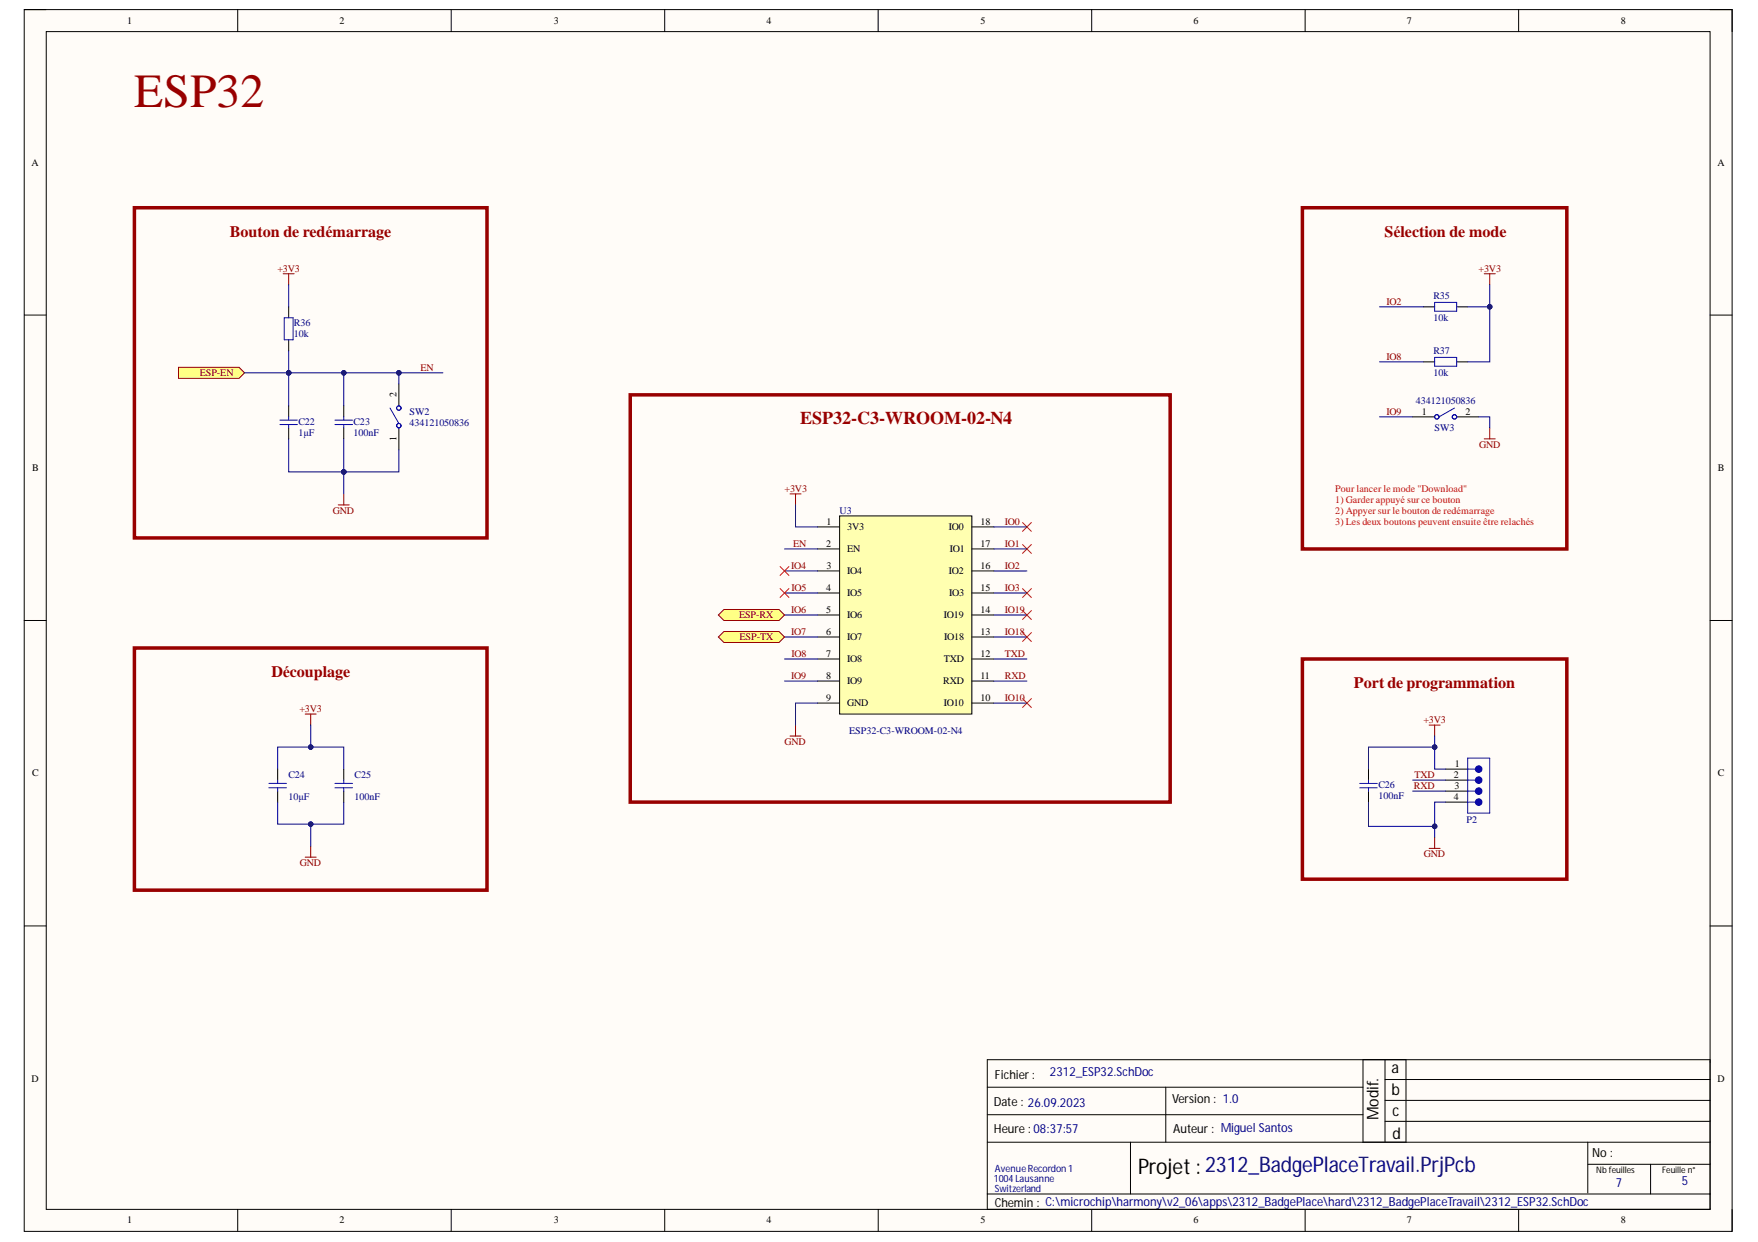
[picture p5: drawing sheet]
<svg xmlns="http://www.w3.org/2000/svg" width="297mm" height="210mm" viewBox="0 0 297 210" stroke-linecap="round" stroke-linejoin="round" font-family="sans-serif">
<path d="M4.1 1.6h288.6v206.5h-288.6z" fill-rule="evenodd" fill="#fffcf8"/>
<path d="M4.1 1.6h288.6v206.5h-288.6z" fill="none" stroke="#000" stroke-width=".17"/>
<path d="M7.8 5.3h281.1v199.1h-281.1z" fill-rule="evenodd" fill="#fffcf8"/>
<g fill="none" stroke="#000" stroke-width=".17">
<path d="M4.1 1.6h3.7M7.8 5.3h281.1v199.1h-281.1zM40.2 1.6v3.7M76.2 1.6v3.7M112.3 1.6v3.7M148.4 1.6v3.7M184.5 1.6v3.7M220.5 1.6v3.7M256.6 1.6v3.7M288.9 1.6h3.8v3.7M4.1 53.2h3.7M288.9 53.3h3.8"/>
<path d="M4.1 104.9h3.7M288.9 104.9h3.8M4.1 156.5h3.7M288.9 156.5h3.8M166.8 179.1h122.1v25.3h-122.1zM230.3 179.1v13.9M234 179.1v13.9M237.6 179.1v13.9M166.8 193h122.1M166.8 183.7h63.5M166.8 188.4h63.5M191 193v8.8"/>
<path d="M197 183.7v9.3M234 182.4h54.9M234 186h54.9M234 189.5h54.9M268.3 193v8.6M268.3 196.8h20.6M278.9 196.8v5M40.2 204.4v3.7M76.2 204.4v3.7M112.3 204.4v3.7M148.4 204.4v3.7M166.8 201.8h122.1"/>
<path d="M184.5 204.4v3.7M220.5 204.4v3.7M256.6 204.4v3.7M292.7 204.4v3.7"/>
</g>
<path d="M141.9 87.2h22.3v33.5h-22.3z" fill-rule="evenodd" fill="#ffffb0"/>
<g fill="none" stroke="#000" stroke-width=".17">
<path d="M58.1 68.6v1.9M58.1 72.3v1.9M67.4 64.9v3.7M67.4 72.3v3.7M138.1 89.1h3.8M138.1 92.8h3.8M138.1 96.5h3.8M141.9 87.2h22.3v33.5h-22.3zM164.2 89.1h3.7M164.2 92.8h3.7M164.2 96.5h3.7M138.1 100.2h3.8"/>
<path d="M138.1 103.9h3.8M138.1 107.7h3.8M138.1 111.4h3.8M138.1 115.1h3.8M138.1 118.8h3.8M164.2 100.2h3.7M164.2 103.9h3.7M164.2 107.7h3.7M164.2 111.4h3.7M164.2 115.1h3.7M164.2 118.8h3.7M244.3 131.8h3.7"/>
<path d="M244.3 130h3.7"/>
</g>
<g fill="none" stroke="#00f" stroke-width=".17">
<path d="M56.6 71.8h3M56.6 71h3M58.1 70.5v.5M58.1 71.8v.5M65.9 69l1.5 2.6M248 131.8h1.3"/>
<circle cx="67.4" cy="71.9" r=".37"/>
<circle cx="67.4" cy="69" r=".37"/>
</g>
<circle cx="249.8" cy="131.8" r=".56" fill="#00f"/>
<g fill="none" stroke="#00f" stroke-width=".17">
<path d="M248 130h1.3M248 133.7h1.3"/>
<circle cx="249.8" cy="131.8" r=".56"/>
</g>
<path d="M244.3 133.7h3.7" fill="none" stroke="#000" stroke-width=".17"/>
<circle cx="249.8" cy="133.7" r=".56" fill="#00f"/>
<g fill="none" stroke="#00f" stroke-width=".17">
<path d="M248 135.6h1.3"/>
<circle cx="249.8" cy="133.7" r=".56"/>
</g>
<path d="M244.3 135.6h3.7" fill="none" stroke="#000" stroke-width=".17"/>
<circle cx="249.8" cy="135.6" r=".56" fill="#00f"/>
<g fill="none" stroke="#00f" stroke-width=".17">
<path d="M248 128.1h3.7v9.3h-3.7z"/>
<circle cx="249.8" cy="135.6" r=".56"/>
</g>
<circle cx="249.8" cy="130" r=".56" fill="#00f"/>
<g fill="none" stroke="#00f" stroke-width=".17">
<path d="M229.7 132.4h3M229.7 133.1h3M231.2 131.8v.6M231.2 133.1v.6"/>
<circle cx="249.8" cy="130" r=".56"/>
</g>
<path d="M241.5 122.5h1.8M242.4 122.5v1.9M241.5 143.4h1.8M242.4 141.5v1.9" fill="none" stroke="#800000" stroke-width=".17"/>
<path d="M231.2 130v1.8M231.2 133.7v1.9" fill="none" stroke="#000" stroke-width=".17"/>
<path d="M30.2 62.1h10.2l.9 .9-.9 .9h-10.2z" fill-rule="evenodd" fill="#ffff80"/>
<g fill="none" stroke="#800000" stroke-width=".17">
<path d="M47.8 46.3h1.9M48.8 46.3v1.8M250.8 46.3h1.8M251.7 46.3v1.8M30.2 62.1h10.2l.9 .9-.9 .9h-10.2zM250.8 74.2h1.8M251.7 72.3v1.9M57.2 85.3h1.8M58.1 83.5v1.8M133.5 83.5h1.8M134.4 83.5v1.8M51.6 120.7h1.8"/>
<path d="M52.5 120.7v1.8M133.5 124.4h1.8M134.4 122.5v1.9M51.6 144.9h1.8M52.5 143v1.9"/>
</g>
<g fill="none" stroke="#000" stroke-width=".17">
<path d="M48.8 51.9v1.8M48.8 57.4v1.9M240.5 51.9h1.9M246.1 51.9h1.9M48.8 68.6v1.9M48.8 72.3v1.9M238.7 70.5h3.7M240.5 61.2h1.9M246.1 61.2h1.9M246.1 70.5h3.7M46.9 130v1.8M46.9 133.7v1.9"/>
<path d="M58.1 130v1.8M58.1 133.7v1.9"/>
</g>
<g fill="none" stroke="#00f" stroke-width=".17">
<path d="M48 53.7h1.5v3.7h-1.5zM242.4 51.1h3.7v1.5h-3.7zM47.3 71h3M47.3 71.8h3M48.8 70.5v.5M48.8 71.8v.5M242.4 60.4h3.7v1.5h-3.7zM245.8 69l-2.7 1.5M45.4 132.4h3M45.4 133.1h3M46.9 131.8v.6M46.9 133.1v.6"/>
<path d="M56.6 132.4h3M56.6 133.1h3M58.1 131.8v.6M58.1 133.1v.6"/>
<circle cx="242.8" cy="70.5" r=".37"/>
<circle cx="245.7" cy="70.5" r=".37"/>
<circle cx="245.8" cy="70.5" r=".37"/>
</g>
<path d="M172.8 88.3l1.5 1.5M172.8 92l1.5 1.5M172.8 99.5l1.5 1.5M174.3 88.3l-1.5 1.5M174.3 92l-1.5 1.5M174.3 99.5l-1.5 1.5M172.8 103.2l1.5 1.5M172.8 106.9l1.5 1.5M172.8 118.1l1.5 1.5M174.3 103.2l-1.5 1.5M174.3 106.9l-1.5 1.5M174.3 118.1l-1.5 1.5" fill="none" stroke="#f00" stroke-width=".17"/>
<path d="M22.7 35.1h59.6v55.8h-59.6zM220.1 35.1h44.6v57.7h-44.6zM106.5 66.7h91.2v68.9h-91.2zM22.7 109.5h59.6v40.9h-59.6zM220.1 111.4h44.6v37.2h-44.6z" fill="none" stroke="#980000" stroke-width=".59"/>
<path d="M231.2 135.6v4.1h11.2" fill="none" stroke="#000080" stroke-width=".17"/>
<circle cx="242.4" cy="139.7" r=".38" fill="#000080"/>
<g fill="none" stroke="#000080" stroke-width=".17">
<path d="M242.4 126.3h-11.2v3.7"/>
<circle cx="242.4" cy="139.7" r=".38"/>
</g>
<circle cx="242.4" cy="126.3" r=".37" fill="#000080"/>
<g fill="none" stroke="#000080" stroke-width=".17">
<path d="M46.9 135.6v3.7h5.6v3.7"/>
<circle cx="242.4" cy="126.3" r=".37"/>
</g>
<circle cx="52.5" cy="139.3" r=".37" fill="#000080"/>
<g fill="none" stroke="#000080" stroke-width=".17">
<path d="M58.1 135.6v3.7h-5.6"/>
<circle cx="52.5" cy="139.3" r=".37"/>
</g>
<circle cx="52.5" cy="139.3" r=".37" fill="#000080"/>
<g fill="none" stroke="#000080" stroke-width=".17">
<path d="M52.5 122.5v3.8"/>
<circle cx="52.5" cy="139.3" r=".37"/>
</g>
<circle cx="52.5" cy="126.3" r=".37" fill="#000080"/>
<g fill="none" stroke="#000080" stroke-width=".17">
<path d="M48.8 48.1v3.8M48.8 63v5.6"/>
<circle cx="52.5" cy="126.3" r=".37"/>
</g>
<circle cx="48.8" cy="63" r=".37" fill="#000080"/>
<g fill="none" stroke="#000080" stroke-width=".17">
<path d="M41.3 63h7.5M132.6 92.8h5.5M134.4 85.3v3.8h3.7M167.9 92.8h5.6M167.9 89.1h5.6M167.9 96.5h5.6M132.6 107.7h5.5M132.6 111.4h5.5M132.6 115.1h5.5M138.1 118.8h-3.7v3.7M167.9 107.7h5.6M167.9 111.4h5.6"/>
<path d="M167.9 115.1h5.6M167.9 100.2h5.6M167.9 103.9h5.6M167.9 118.8h5.6M238.7 131.8h5.6M238.7 133.7h5.6"/>
<circle cx="48.8" cy="63" r=".37"/>
</g>
<circle cx="48.8" cy="63" r=".37" fill="#000080"/>
<g fill="none" stroke="#000080" stroke-width=".17">
<path d="M233.1 51.9h7.4M248 51.9h3.7M233.1 70.5h5.6M233.1 61.2h7.4M249.8 70.5h1.9v1.8M132.6 96.5h5.5M132.6 100.2h5.5"/>
<circle cx="48.8" cy="63" r=".37"/>
</g>
<circle cx="251.7" cy="51.9" r=".37" fill="#000080"/>
<g fill="none" stroke="#000080" stroke-width=".17">
<path d="M67.4 63v1.9"/>
<circle cx="251.7" cy="51.9" r=".37"/>
</g>
<circle cx="67.4" cy="63" r=".37" fill="#000080"/>
<g fill="none" stroke="#000080" stroke-width=".17">
<path d="M58.1 74.2v5.6"/>
<circle cx="67.4" cy="63" r=".37"/>
</g>
<circle cx="58.1" cy="79.8" r=".37" fill="#000080"/>
<g fill="none" stroke="#000080" stroke-width=".17">
<path d="M58.1 63v5.6"/>
<circle cx="58.1" cy="79.8" r=".37"/>
</g>
<circle cx="58.1" cy="63" r=".37" fill="#000080"/>
<g fill="none" stroke="#000080" stroke-width=".17">
<path d="M58.1 79.8v3.7"/>
<circle cx="58.1" cy="63" r=".37"/>
</g>
<circle cx="58.1" cy="79.8" r=".37" fill="#000080"/>
<g fill="none" stroke="#000080" stroke-width=".17">
<path d="M251.7 48.1v13.1h-3.7"/>
<circle cx="58.1" cy="79.8" r=".37"/>
</g>
<circle cx="251.7" cy="51.9" r=".37" fill="#000080"/>
<g fill="none" stroke="#000080" stroke-width=".17">
<path d="M244.3 135.6h-1.9v5.9"/>
<circle cx="251.7" cy="51.9" r=".37"/>
</g>
<circle cx="242.4" cy="139.7" r=".38" fill="#000080"/>
<g fill="none" stroke="#000080" stroke-width=".17">
<path d="M242.4 124.4v5.6h1.9"/>
<circle cx="242.4" cy="139.7" r=".38"/>
</g>
<circle cx="242.4" cy="126.3" r=".37" fill="#000080"/>
<g fill="none" stroke="#000080" stroke-width=".17">
<path d="M46.9 130v-3.7h11.2v3.7"/>
<circle cx="242.4" cy="126.3" r=".37"/>
</g>
<circle cx="52.5" cy="126.3" r=".37" fill="#000080"/>
<g fill="none" stroke="#000080" stroke-width=".17">
<path d="M48.8 59.3v3.7h26"/>
<circle cx="52.5" cy="126.3" r=".37"/>
</g>
<circle cx="48.8" cy="63" r=".37" fill="#000080"/>
<circle cx="48.8" cy="63" r=".37" fill="none" stroke="#000080" stroke-width=".17"/>
<circle cx="58.1" cy="63" r=".37" fill="#000080"/>
<circle cx="58.1" cy="63" r=".37" fill="none" stroke="#000080" stroke-width=".17"/>
<circle cx="67.4" cy="63" r=".37" fill="#000080"/>
<g fill="none" stroke="#000080" stroke-width=".17">
<path d="M48.8 74.2v5.6h18.6v-3.8"/>
<circle cx="67.4" cy="63" r=".37"/>
</g>
<circle cx="58.1" cy="79.8" r=".37" fill="#000080"/>
<g fill="none" stroke="#000080" stroke-width=".17">
<path d="M132.6 103.9h5.5"/>
<circle cx="58.1" cy="79.8" r=".37"/>
</g>
<path d="M131.8 95.8l1.5 1.4M131.8 99.5l1.5 1.5M133.3 95.8l-1.5 1.4M133.3 99.5l-1.5 1.5" fill="none" stroke="#f00" stroke-width=".17"/>
<path d="M121.4 103.9l.9-.9h9.3l1 .9-1 1h-9.3z" fill-rule="evenodd" fill="#ffff80"/>
<path d="M121.4 103.9l.9-.9h9.3l1 .9-1 1h-9.3z" fill="none" stroke="#800000" stroke-width=".17"/>
<path d="M121.4 107.7l.9-1h9.3l1 1-1 .9h-9.3z" fill-rule="evenodd" fill="#ffff80"/>
<path d="M121.4 107.7l.9-1h9.3l1 1-1 .9h-9.3z" fill="none" stroke="#800000" stroke-width=".17"/>
<text font-size="8" fill="#980000" x="22.7" y="18.1">ESP32</text>
<text font-size="3.6" x="192.3" y="198.4">Projet : 2312_BadgePlaceTravail.PrjPcb</text>
<text font-size="3" fill="#980000" x="135.2" y="71.6">ESP32-C3-WROOM-02-N4</text>
<g font-size="2.7" fill="#980000">
<text x="38.8" y="40.1">Bouton de redémarrage</text>
<text x="233.9" y="40.1">Sélection de mode</text>
<text x="45.9" y="114.4">Découplage</text>
<text x="228.8" y="116.3">Port de programmation</text>
</g>
<g font-size="2.7">
<text x="235.1" y="181.3">a</text>
<text x="235.1" y="185">b</text>
<text x="232.9" y="189.3" transform="rotate(-90 232.9 189.3)">Modif.</text>
<text x="235.3" y="188.6">c</text>
<text x="235.3" y="192.5">d</text>
</g>
<g font-size="2.1">
<text x="168.1" y="182.4">Fichier:</text>
<text x="167.9" y="186.9">Date: 26.09.2023</text>
<text x="167.9" y="191.5">Heure:08:37:57</text>
<text x="198" y="186.5">Version: 1.0</text>
<text x="198.2" y="191.5">Auteur: Miguel Santos</text>
<text x="269" y="195.6">No:</text>
<text x="168.1" y="204">Chemin: C:\microchip\harmony\v2_06\apps\2312_BadgePlace\hard\2312_BadgePlaceTravail\2312_ESP32.SchDoc</text>
</g>
<g font-size="2.1" fill="#000080">
<text x="177.4" y="181.8">2312_ESP32.SchDoc</text>
<text x="273" y="200.7">7</text>
<text x="284.2" y="200.2">5</text>
</g>
<g font-size="1.7">
<text x="21.5" y="4.1">1</text>
<text x="57.4" y="4.1">2</text>
<text x="93.6" y="4.1">3</text>
<text x="129.5" y="4.1">4</text>
<text x="165.6" y="4.1">5</text>
<text x="201.7" y="4.1">6</text>
<text x="237.7" y="4.1">7</text>
<text x="273.8" y="4.1">8</text>
<text x="5.3" y="28">A</text>
<text x="290.2" y="28">A</text>
<text x="67" y="67.1" transform="rotate(-90 67 67.1)">2</text>
<text x="240.3" y="70.1">1</text>
<text x="247.6" y="70.1">2</text>
<text x="67" y="74.5" transform="rotate(-90 67 74.5)">1</text>
<text x="5.4" y="79.6">B</text>
<text x="290.3" y="79.6">B</text>
<text x="139.7" y="88.7">1</text>
<text x="143.1" y="89.6">3V3</text>
<text x="160.3" y="89.6">IO0</text>
<text x="165.6" y="88.7">18</text>
<text x="139.6" y="92.4">2</text>
<text x="143.1" y="93.3">EN</text>
<text x="160.5" y="93.3">IO1</text>
<text x="165.6" y="92.4">17</text>
<text x="139.6" y="99.8">4</text>
<text x="139.7" y="96.1">3</text>
<text x="143.1" y="97">IO4</text>
<text x="143.1" y="100.8">IO5</text>
<text x="160.3" y="97">IO2</text>
<text x="160.4" y="100.8">IO3</text>
<text x="165.6" y="99.8">15</text>
<text x="165.6" y="96.1">16</text>
<text x="139.6" y="103.5">5</text>
<text x="139.6" y="107.3">6</text>
<text x="143.1" y="104.5">IO6</text>
<text x="159.5" y="104.5">IO19</text>
<text x="165.6" y="107.3">13</text>
<text x="165.6" y="103.5">14</text>
<text x="139.6" y="111">7</text>
<text x="143.1" y="108.2">IO7</text>
<text x="143.1" y="111.9">IO8</text>
<text x="159.5" y="111.9">TXD</text>
<text x="159.6" y="108.2">IO18</text>
<text x="165.6" y="111">12</text>
<text x="139.6" y="114.7">8</text>
<text x="139.6" y="118.4">9</text>
<text x="143.1" y="115.6">IO9</text>
<text x="143.1" y="119.4">GND</text>
<text x="159.4" y="115.6">RXD</text>
<text x="159.5" y="119.4">IO10</text>
<text x="165.6" y="118.4">10</text>
<text x="165.6" y="114.7">11</text>
<text x="5.4" y="131.2">C</text>
<text x="245.7" y="131.4">2</text>
<text x="245.8" y="129.6">1</text>
<text x="290.3" y="131.2">C</text>
<text x="245.7" y="135.2">4</text>
<text x="245.8" y="133.3">3</text>
<text x="5.3" y="182.8">D</text>
<text x="290.2" y="182.8">D</text>
<text x="21.5" y="206.8">1</text>
<text x="57.4" y="206.8">2</text>
<text x="93.6" y="206.8">3</text>
<text x="129.5" y="206.8">4</text>
<text x="165.6" y="206.8">5</text>
<text x="201.7" y="206.8">6</text>
<text x="237.7" y="206.8">7</text>
<text x="273.8" y="206.8">8</text>
</g>
<g font-size="1.7" fill="#800000">
<text x="46.9" y="45.9">+3V3</text>
<text x="249.8" y="45.9">+3V3</text>
<text x="234.3" y="51.5">IO2</text>
<text x="33.8" y="63.6">ESP-EN</text>
<text x="71.1" y="62.6">EN</text>
<text x="234.3" y="60.8">IO8</text>
<text x="234.3" y="70.1">IO9</text>
<text x="249.9" y="75.7">GND</text>
<text x="132.6" y="83.1">+3V3</text>
<text x="56.3" y="86.8">GND</text>
<text x="169.8" y="88.7">IO0</text>
<text x="134" y="92.4">EN</text>
<text x="169.8" y="92.4">IO1</text>
<text x="133.7" y="96.1">IO4</text>
<text x="133.7" y="99.8">IO5</text>
<text x="169.8" y="96.1">IO2</text>
<text x="169.8" y="99.8">IO3</text>
<text x="124.9" y="104.5">ESP-RX</text>
<text x="133.7" y="103.5">IO6</text>
<text x="133.7" y="107.3">IO7</text>
<text x="169.8" y="103.5">IO19</text>
<text x="169.8" y="107.3">IO18</text>
<text x="125" y="108.2">ESP-TX</text>
<text x="133.7" y="111">IO8</text>
<text x="169.8" y="111">TXD</text>
<text x="133.7" y="114.7">IO9</text>
<text x="169.8" y="114.7">RXD</text>
<text x="169.8" y="118.4">IO10</text>
<text x="50.6" y="120.3">+3V3</text>
<text x="132.6" y="125.9">GND</text>
<text x="240.5" y="122.1">+3V3</text>
<text x="239" y="131.4">TXD</text>
<text x="238.9" y="133.3">RXD</text>
<text x="50.7" y="146.3">GND</text>
<text x="240.6" y="144.9">GND</text>
</g>
<g font-size="1.7" fill="#000080">
<text x="242.2" y="50.5">R35</text>
<text x="49.7" y="56.9">10k</text>
<text x="49.7" y="55">R36</text>
<text x="242.2" y="59.8">R37</text>
<text x="242.2" y="54.3">10k</text>
<text x="242.2" y="63.6">10k</text>
<text x="50.4" y="71.8">C22</text>
<text x="59.7" y="71.8">C23</text>
<text x="69.2" y="70.1">SW2</text>
<text x="69.2" y="71.9">434121050836</text>
<text x="239.2" y="68.2">434121050836</text>
<text x="50.4" y="73.6">1µF</text>
<text x="59.7" y="73.6">100nF</text>
<text x="242.4" y="72.9">SW3</text>
<text x="141.9" y="86.8">U3</text>
<text x="143.5" y="124">ESP32-C3-WROOM-02-N4</text>
<text x="48.7" y="131.4">C24</text>
<text x="59.9" y="131.4">C25</text>
<text x="48.7" y="135.2">10µF</text>
<text x="59.9" y="135.2">100nF</text>
<text x="232.9" y="135">100nF</text>
<text x="232.9" y="133.1">C26</text>
<text x="247.8" y="139">P2</text>
<text x="167.9" y="199.8">1004Lausanne</text>
<text x="168.1" y="198.1">AvenueRecordon1</text>
<text x="168.1" y="201.5">Swzerland</text>
<text x="170" y="201.5">it</text>
</g>
<g font-size="1.7" fill="#f00">
<text x="225.6" y="83.1">Pour lancer le mode &quot;Download&quot;</text>
<text x="225.6" y="84.9">1) Garder appuyé sur ce bouton</text>
<text x="225.6" y="86.8">2) Appyer sur le bouton de redémarrage</text>
<text x="225.6" y="88.7">3) Les deux boutons peuvent ensuite être relachés</text>
</g>
<g font-size="1.5">
<text x="269.7" y="198.2">Nbfeuilles</text>
<text x="280.9" y="198.2">Feuille n°</text>
</g>
</svg>
